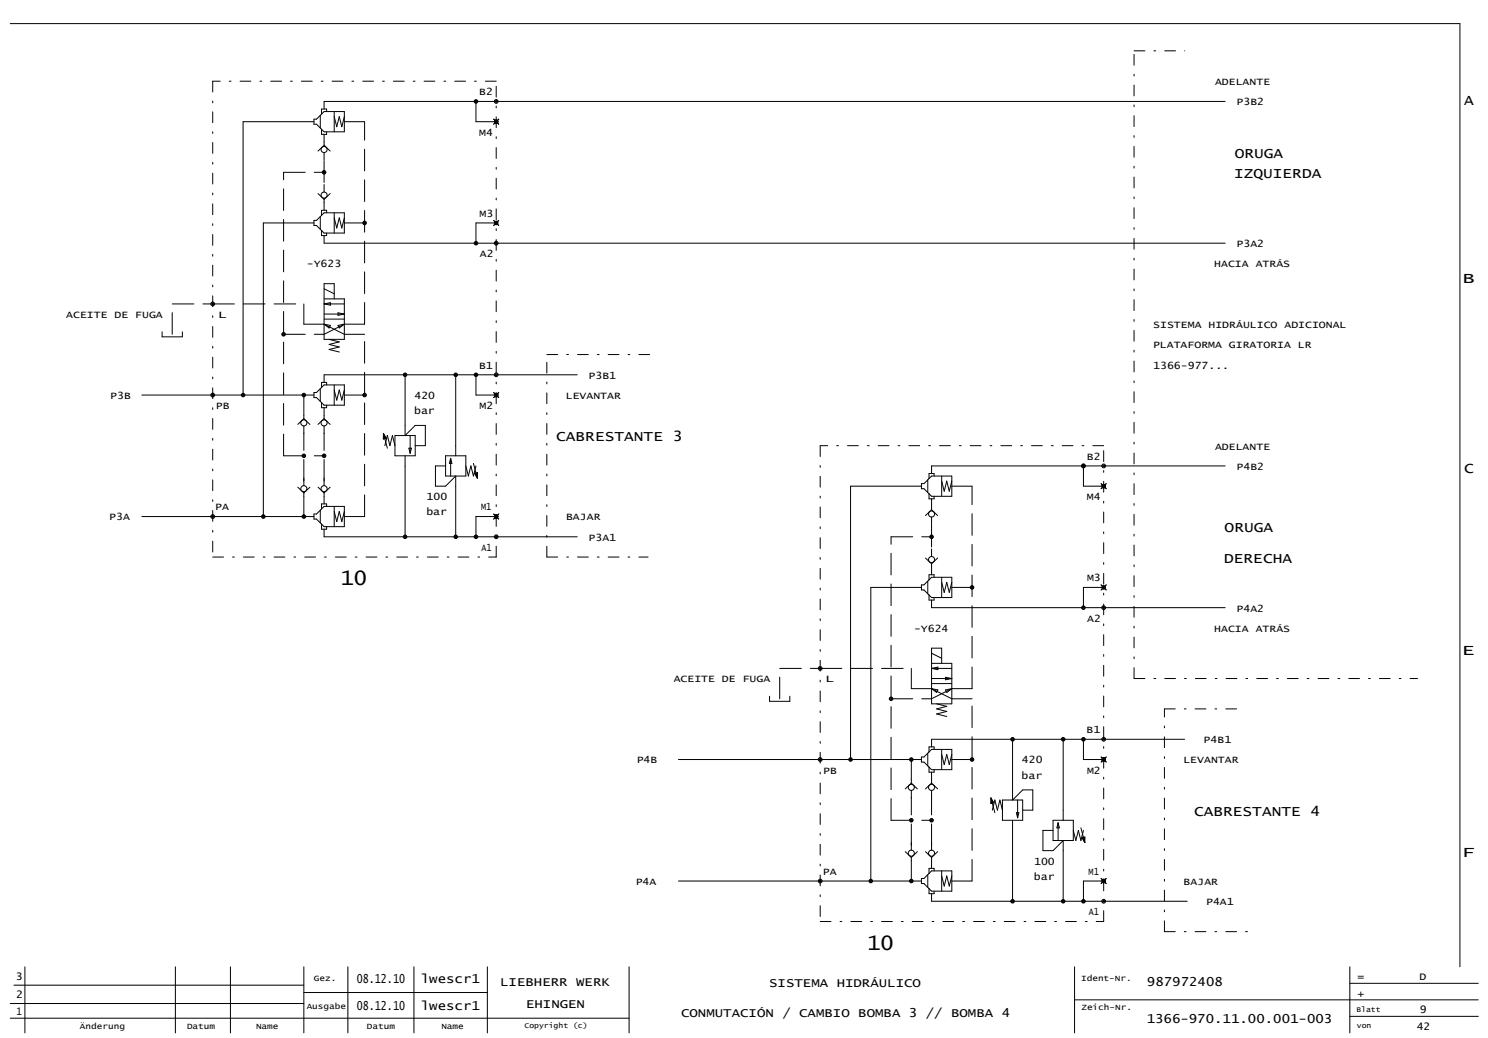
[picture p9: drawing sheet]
<svg xmlns="http://www.w3.org/2000/svg" width="582mm" height="406mm" viewBox="0 0 582 406" stroke-linecap="round" stroke-linejoin="round" font-family="sans-serif">
<g fill="none" stroke="#000" stroke-width=".39">
<path d="M4 9.2h567v369M479.2 39.7h-352.4v2.9M122.8 46.6h1l3-3h7.9v8h-7.9l-3-3h-1zM122.8 47.6h-27.7v106.9M125.3 45.1v5M125.8 50.6v1.9h2v-.9M126.8 52.5v4.3M126.8 59.7v2.9M126.8 56.8l2.3 2.3M126.8 56.8l-2.4 2.3M127.8 43.6v-1h-2v2M130.7 43.6v8"/>
<path d="M130.7 45.6l1 4 1-4 1 4 1-4M193.1 46.6l2 2M195.1 46.6l-2 2M124.4 75.7l2.4 2.3M126.8 72.2v2.9M126.8 78v4.2M129.1 75.7l-2.3 2.3M122.8 86.2h1l3-3h7.9v8h-7.9l-3-3h-1zM122.8 87.2h-19.8v114.8M125.3 84.7v5M125.8 90.2v1.9h2v-.9M126.8 92.1v3h352.4"/>
<path d="M127.8 83.2v-1h-2v2M130.7 83.2v8M130.7 85.2l1 4 1-4 1 4 1-4M193.1 86.2l2 2M195.1 86.2l-2 2M126.8 116.9h7.9v15.8h-7.9v-21.7h3.9v5.9M126.8 118.9h7.9M126.8 118.9l2.4-.5v1zM126.8 112.9l3.9 2M63.4 129.8v1.9h7.9v-1.9M126.8 124.8h7.9M126.8 122.8h7.9"/>
<path d="M126.8 126.8l7.9 4M126.8 126.8l2.4 .5-.5 1zM128.7 132.7l4 1-4 1 4 1-4 1 4 1M132.2 122.3l2.5 .5-2.5 .5zM132.2 127.3l2.5-.5-2 1.5zM134.7 126.8l-7.9 4M55.5 154.5h67.3M122.8 153.5h1l3-2.9h7.9v7.9h-7.9l-3-3h-1zM125.3 152v5M125.8 157.5v2h2v-1M126.8 159.5v4.2M127.8 150.6v-1h-2v1.9"/>
<path d="M130.7 150.6v7.9M130.7 152.5l1 4 1-4 1 4 1-4M158.4 146.6v23.8M178.2 146.6v31.7M193.1 153.5l2 2M195.1 153.5l-2 2M225.8 146.6h-99v3M118.8 162.4v1.3M118.8 166.6v3M118.8 163.7l2.4 2.3M118.8 163.7l-2.3 2.3M126.8 166.6v3"/>
<path d="M126.8 163.7l2.3 2.3M126.8 163.7l-2.4 2.3M150 169.6l1.1 1.8-1.2 .3zM150 169.6l1.5 5.7M150 169.6l.8 1.8-.7 .2v-1.4l.4 1.1-.3 .1 .1-.7M150.5 174.3l1-3.9 1 3.9 1-3.9 1 3.9M154.5 170.4h7.9v7.9h-7.9zM158.4 178.3v31.7M159.9 175.3h1l-.5 2zM160.4 170.4v6.9M174.3 178.3h7.9v7.9h-7.9zM176.3 179.3v6.9"/>
<path d="M176.3 179.3l.5 1.9h-1zM116.5 190.6l2.3 2.2M118.8 187v3M118.8 192.8v1.3M121.2 190.6l-2.4 2.2M124.4 190.6l2.4 2.2M125.3 199.6v4.9M126.8 187v3M126.8 192.8v4.3M127.8 198.1v-1h-2v2M129.1 190.6l-2.3 2.2M130.7 198.1v7.9"/>
<path d="M178.2 186.2v23.8M182.2 182.2l1 4 1-4 1 4 1-4M185.2 181.2l1.5 5.8M185.6 185.1l1.1-.3v2.2zM186.4 185.8l.1-.6-.4 .1 .4 1.1 .1-1.4-.7 .2 .8 1.8M360.4 189.2h1l3-3h7.9v7.9h-7.9l-3-3h-1zM360.4 190.2h-27.7v106.9M362.9 187.7v4.9M363.4 193.1v2h2v-1M364.4 195.1v4.3M364.4 199.4l2.3 2.2M364.4 199.4l-2.4 2.2"/>
<path d="M365.4 186.2v-1h-2v2M368.3 186.2v7.9M368.3 188.2l1 3.9 1-3.9 1 3.9 1-3.9M430.7 189.2l2 1.9M432.7 189.2l-2 1.9M479.2 182.2h-114.8v3M55.5 202h67.3M122.8 201.1h1l3-3h7.9v7.9h-7.9l-3-3h-1zM125.8 205v2h2v-1M126.8 207v3h99M130.7 200.1l1 3.9 1-3.9 1 3.9 1-3.9M193.1 201.1l2 1.9"/>
<path d="M195.1 201.1l-2 1.9M362 218.3l2.4 2.2M364.4 202.2v3M364.4 214.7v3M366.7 218.3l-2.3 2.2M360.4 228.8h1l3-3h7.9v7.9h-7.9l-3-3h-1zM360.4 229.8h-19.8v114.8M362.9 227.3v4.9M363.4 232.7v2h2v-1M364.4 220.5v4.3M364.4 234.7v3h114.8M365.4 225.8v-1h-2v2"/>
<path d="M368.3 225.8v7.9M368.3 227.8l1 3.9 1-3.9 1 3.9 1-3.9M430.7 228.8l2 1.9M432.7 228.8l-2 1.9M364.4 259.5h7.9v15.8h-7.9v-21.8h3.9v6M364.4 255.5l3.9 2M301 272.3v2h7.9v-2M364.4 267.4h7.9M364.4 265.4h7.9M364.4 261.4h7.9M364.4 261.4l2.4-.5v1zM364.4 269.4l7.9 3.9"/>
<path d="M364.4 269.4l2.4 .5-.5 .9zM366.3 275.3l4 1-4 1 4 1-4 1 4 .9M369.8 264.9l2.5 .5-2.5 .5zM369.8 269.9l2.5-.5-2 1.4zM372.3 269.4l-7.9 3.9M265.4 297.1h95M360.4 296.1h1l3-3h7.9v7.9h-7.9l-3-2.9h-1zM362.9 294.6v5M365.4 293.1v-1h-2v2M368.3 293.1v7.9M368.3 295.1l1 4 1-4 1 4 1-4M396 289.2v23.7"/>
<path d="M415.8 289.2v31.6M430.7 296.1l2 2M432.7 296.1l-2 2M463.4 289.2h-99v2.9M356.4 305v1.3M356.4 309.2v2.9M356.4 306.3l2.4 2.3M356.4 306.3l-2.3 2.3M363.4 300v2h2v-1M364.4 302v4.3M364.4 309.2v2.9M364.4 306.3l2.3 2.3"/>
<path d="M364.4 306.3l-2.4 2.3M387.6 312.1l1.1 1.9-1.2 .3zM387.6 312.1l1.5 5.8M387.6 312.1l.8 1.8-.7 .2v-1.3l.4 1-.3 .1 .1-.6M388.1 316.9l1-4 1 4 1-4 1 4M392.1 312.9h7.9v7.9h-7.9zM397.5 317.9h1l-.5 1.9zM398 312.9v6.9M354.1 333.1l2.3 2.3M356.4 329.6v2.9M356.4 335.4v1.3M358.8 333.1l-2.4 2.3"/>
<path d="M362 333.1l2.4 2.3M364.4 329.6v2.9M364.4 335.4v4.2M366.7 333.1l-2.3 2.3M396 320.8v31.7M411.9 320.8h7.9v8h-7.9zM413.9 321.8v7M413.9 321.8l.5 2h-1zM415.8 328.8v23.7M419.8 324.8l1 4 1-4 1 4 1-4M422.8 323.8l1.5 5.8M423.2 327.7l1.1-.3v2.2z"/>
<path d="M424 328.4l.1-.6-.4 .1 .4 1 .1-1.4-.7 .3 .8 1.8M265.4 344.6h95M360.4 343.6h1l3-3h7.9v8h-7.9l-3-3h-1zM362.9 342.1v5M363.4 347.6v1.9h2v-.9M364.4 349.5v3h99.9M365.4 340.6v-1h-2v2M368.3 340.6v8M368.3 342.6l1 4 1-4 1 4 1-4M430.7 343.6l2 2M432.7 343.6l-2 2M9.7 378.2v25.8"/>
<path d="M68.6 378.2v25.8M90.1 378.2v25.8M118.8 378.2v25.8M136.1 378.2v25.8M161.9 378.2v25.8M190.6 378.2v25.8M246.1 378.2v25.8M420.3 378.2v25.8M528 378.2v25.8M4 398.3h242.1M4 392.5h114.8M5.4 385.3h113.4"/>
<path d="M118.8 388.2h71.8M420.3 391.1h157.9M528 397.5h50.2M528 384.6h50.2"/>
<circle cx="186.2" cy="39.7" r=".69"/>
<circle cx="186.2" cy="39.7" r=".5"/>
<circle cx="186.2" cy="39.7" r=".2"/>
<circle cx="194.1" cy="39.7" r=".37"/>
<circle cx="194.1" cy="39.7" r=".74"/>
<circle cx="126.8" cy="58.5" r="1.19"/>
<circle cx="194.1" cy="47.6" r=".69"/>
<circle cx="194.1" cy="47.6" r=".5"/>
<circle cx="194.1" cy="47.6" r=".2"/>
<circle cx="126.8" cy="76.3" r="1.19"/>
<circle cx="126.8" cy="67.4" r=".5"/>
<circle cx="126.8" cy="67.4" r=".69"/>
<circle cx="126.8" cy="67.4" r=".2"/>
<circle cx="142.6" cy="87.2" r=".5"/>
<circle cx="142.6" cy="87.2" r=".69"/>
<circle cx="142.6" cy="87.2" r=".2"/>
<circle cx="186.2" cy="95.1" r=".69"/>
<circle cx="186.2" cy="95.1" r=".5"/>
<circle cx="186.2" cy="95.1" r=".2"/>
<circle cx="194.1" cy="87.2" r=".69"/>
<circle cx="194.1" cy="95.1" r=".74"/>
<circle cx="194.1" cy="87.2" r=".5"/>
<circle cx="194.1" cy="95.1" r=".37"/>
<circle cx="194.1" cy="87.2" r=".2"/>
<circle cx="83.2" cy="118.9" r=".74"/>
<circle cx="83.2" cy="118.9" r=".37"/>
<circle cx="110.9" cy="130.8" r=".5"/>
<circle cx="110.9" cy="130.8" r=".69"/>
<circle cx="110.9" cy="130.8" r=".2"/>
<circle cx="83.2" cy="154.5" r=".74"/>
<circle cx="83.2" cy="154.5" r=".37"/>
<circle cx="95.1" cy="154.5" r=".69"/>
<circle cx="95.1" cy="154.5" r=".5"/>
<circle cx="95.1" cy="154.5" r=".2"/>
<circle cx="118.8" cy="154.5" r=".5"/>
<circle cx="118.8" cy="154.5" r=".69"/>
<circle cx="118.8" cy="154.5" r=".2"/>
<circle cx="142.6" cy="154.5" r=".5"/>
<circle cx="142.6" cy="154.5" r=".69"/>
<circle cx="142.6" cy="154.5" r=".2"/>
<circle cx="158.4" cy="146.6" r=".5"/>
<circle cx="158.4" cy="146.6" r=".69"/>
<circle cx="158.4" cy="146.6" r=".2"/>
<circle cx="178.2" cy="146.6" r=".5"/>
<circle cx="178.2" cy="146.6" r=".69"/>
<circle cx="178.2" cy="146.6" r=".2"/>
<circle cx="186.2" cy="146.6" r=".69"/>
<circle cx="186.2" cy="146.6" r=".5"/>
<circle cx="186.2" cy="146.6" r=".2"/>
<circle cx="194.1" cy="154.5" r=".69"/>
<circle cx="194.1" cy="154.5" r=".5"/>
<circle cx="194.1" cy="146.6" r=".37"/>
<circle cx="194.1" cy="146.6" r=".74"/>
<circle cx="194.1" cy="154.5" r=".2"/>
<circle cx="118.8" cy="165.4" r="1.19"/>
<circle cx="118.8" cy="178.3" r=".5"/>
<circle cx="118.8" cy="178.3" r=".69"/>
<circle cx="118.8" cy="178.3" r=".2"/>
<circle cx="126.8" cy="165.4" r="1.19"/>
<circle cx="126.8" cy="178.3" r=".5"/>
<circle cx="126.8" cy="178.3" r=".69"/>
<circle cx="126.8" cy="178.3" r=".2"/>
<circle cx="118.8" cy="191.1" r="1.19"/>
<circle cx="126.8" cy="191.1" r="1.19"/>
<circle cx="423.8" cy="182.2" r=".5"/>
<circle cx="423.8" cy="182.2" r=".74"/>
<circle cx="423.8" cy="182.2" r=".37"/>
<circle cx="423.8" cy="182.2" r=".69"/>
<circle cx="423.8" cy="182.2" r=".2"/>
<circle cx="431.7" cy="190.2" r=".5"/>
<circle cx="431.7" cy="182.2" r=".37"/>
<circle cx="431.7" cy="190.2" r=".69"/>
<circle cx="431.7" cy="182.2" r=".74"/>
<circle cx="431.7" cy="190.2" r=".2"/>
<circle cx="83.2" cy="202" r=".74"/>
<circle cx="83.2" cy="202" r=".37"/>
<circle cx="103" cy="202" r=".69"/>
<circle cx="103" cy="202" r=".5"/>
<circle cx="103" cy="202" r=".2"/>
<circle cx="118.8" cy="202" r=".5"/>
<circle cx="118.8" cy="202" r=".69"/>
<circle cx="118.8" cy="202" r=".2"/>
<circle cx="158.4" cy="210" r=".5"/>
<circle cx="158.4" cy="210" r=".69"/>
<circle cx="158.4" cy="210" r=".2"/>
<circle cx="178.2" cy="210" r=".5"/>
<circle cx="178.2" cy="210" r=".69"/>
<circle cx="178.2" cy="210" r=".2"/>
<circle cx="186.2" cy="210" r=".69"/>
<circle cx="186.2" cy="210" r=".5"/>
<circle cx="186.2" cy="210" r=".2"/>
<circle cx="194.1" cy="202" r=".69"/>
<circle cx="194.1" cy="210" r=".74"/>
<circle cx="194.1" cy="202" r=".5"/>
<circle cx="194.1" cy="210" r=".37"/>
<circle cx="194.1" cy="202" r=".2"/>
<circle cx="364.4" cy="218.9" r="1.19"/>
<circle cx="364.4" cy="201" r="1.19"/>
<circle cx="364.4" cy="210" r=".5"/>
<circle cx="364.4" cy="210" r=".69"/>
<circle cx="364.4" cy="210" r=".2"/>
<circle cx="380.2" cy="229.8" r=".5"/>
<circle cx="380.2" cy="229.8" r=".69"/>
<circle cx="380.2" cy="229.8" r=".2"/>
<circle cx="423.8" cy="237.7" r=".5"/>
<circle cx="423.8" cy="237.7" r=".69"/>
<circle cx="423.8" cy="237.7" r=".2"/>
<circle cx="431.7" cy="229.8" r=".5"/>
<circle cx="431.7" cy="229.8" r=".69"/>
<circle cx="431.7" cy="237.7" r=".37"/>
<circle cx="431.7" cy="237.7" r=".74"/>
<circle cx="431.7" cy="229.8" r=".2"/>
<circle cx="320.8" cy="261.4" r=".37"/>
<circle cx="320.8" cy="261.4" r=".74"/>
<circle cx="348.5" cy="273.3" r=".69"/>
<circle cx="348.5" cy="273.3" r=".5"/>
<circle cx="348.5" cy="273.3" r=".2"/>
<circle cx="320.8" cy="297.1" r=".37"/>
<circle cx="320.8" cy="297.1" r=".74"/>
<circle cx="332.7" cy="297.1" r=".69"/>
<circle cx="332.7" cy="297.1" r=".5"/>
<circle cx="332.7" cy="297.1" r=".2"/>
<circle cx="356.4" cy="297.1" r=".69"/>
<circle cx="356.4" cy="297.1" r=".5"/>
<circle cx="356.4" cy="297.1" r=".2"/>
<circle cx="380.2" cy="297.1" r=".5"/>
<circle cx="380.2" cy="297.1" r=".69"/>
<circle cx="380.2" cy="297.1" r=".2"/>
<circle cx="396" cy="289.2" r=".5"/>
<circle cx="396" cy="289.2" r=".69"/>
<circle cx="396" cy="289.2" r=".2"/>
<circle cx="415.8" cy="289.2" r=".69"/>
<circle cx="415.8" cy="289.2" r=".5"/>
<circle cx="415.8" cy="289.2" r=".2"/>
<circle cx="423.8" cy="289.2" r=".5"/>
<circle cx="423.8" cy="289.2" r=".69"/>
<circle cx="423.8" cy="289.2" r=".2"/>
<circle cx="431.7" cy="289.2" r=".37"/>
<circle cx="431.7" cy="297.1" r=".5"/>
<circle cx="431.7" cy="297.1" r=".69"/>
<circle cx="431.7" cy="289.2" r=".74"/>
<circle cx="431.7" cy="297.1" r=".2"/>
<circle cx="356.4" cy="308" r="1.19"/>
<circle cx="364.4" cy="308" r="1.19"/>
<circle cx="356.4" cy="333.7" r="1.19"/>
<circle cx="356.4" cy="320.8" r=".69"/>
<circle cx="356.4" cy="320.8" r=".5"/>
<circle cx="356.4" cy="320.8" r=".2"/>
<circle cx="364.4" cy="333.7" r="1.19"/>
<circle cx="364.4" cy="320.8" r=".5"/>
<circle cx="364.4" cy="320.8" r=".69"/>
<circle cx="364.4" cy="320.8" r=".2"/>
<circle cx="320.8" cy="344.6" r=".74"/>
<circle cx="320.8" cy="344.6" r=".37"/>
<circle cx="340.6" cy="344.6" r=".69"/>
<circle cx="340.6" cy="344.6" r=".5"/>
<circle cx="340.6" cy="344.6" r=".2"/>
<circle cx="356.4" cy="344.6" r=".69"/>
<circle cx="356.4" cy="344.6" r=".5"/>
<circle cx="356.4" cy="344.6" r=".2"/>
<circle cx="396" cy="352.5" r=".5"/>
<circle cx="396" cy="352.5" r=".69"/>
<circle cx="396" cy="352.5" r=".2"/>
<circle cx="415.8" cy="352.5" r=".69"/>
<circle cx="415.8" cy="352.5" r=".5"/>
<circle cx="415.8" cy="352.5" r=".2"/>
<circle cx="423.8" cy="352.5" r=".5"/>
<circle cx="423.8" cy="352.5" r=".69"/>
<circle cx="423.8" cy="352.5" r=".2"/>
<circle cx="431.7" cy="344.6" r=".5"/>
<circle cx="431.7" cy="344.6" r=".69"/>
<circle cx="431.7" cy="352.5" r=".37"/>
<circle cx="431.7" cy="352.5" r=".74"/>
<circle cx="431.7" cy="344.6" r=".2"/>
</g>
<g fill="none" stroke="#000" stroke-width=".39" stroke-dasharray="4.2 3.5 .7 3.5">
<path d="M443.6 19.9h19.8M83.2 31.8v186.1M194.1 31.8h-110.9M213.9 138.7h43.5M320.8 174.3v186.1M431.7 174.3h-110.9M83.2 217.9h110.9M194.1 217.9v-186.1M213.9 217.9v-79.2M213.9 217.9h39.6M443.6 265.4v-245.5M443.6 265.4h110.8"/>
<path d="M455.4 277.3h31.7M320.8 360.4h110.9M431.7 360.4v-186.1M455.4 364.4v-87.1M455.4 364.4h35.7"/>
</g>
<g fill="none" stroke="#000" stroke-width=".39" stroke-dasharray="8.5 3.5">
<path d="M134.7 47.6h7.9M186.2 47.6v-7.9M186.2 47.6h7.9M110.9 67.4h15.9M126.8 71.4v-9M134.7 87.2h7.9M186.2 95.1v-7.9M186.2 87.2h7.9M67.4 118.9h15.8M83.2 118.9h35.6M67.4 130.8v-11.9M110.9 130.8h15.9"/>
<path d="M118.8 126.8v-7.9M118.8 126.8h8M134.7 130.8h7.9M134.7 126.8h7.9M142.6 126.8v-79.2M134.7 154.5h7.9M186.2 154.5v-7.9M186.2 154.5h7.9M110.9 178.3v-110.9M110.9 178.3h15.9M118.8 162.4v-7.9M162.4 166.4l-4 4"/>
<path d="M162.4 174.3h4M166.4 174.3v-7.9M166.4 166.4h-4M118.8 188.2v-18.8M126.8 188.2v-18.8M170.3 182.2v8M170.3 190.2h4M174.3 190.2l3.9-4M174.3 182.2h-4M372.3 190.2h7.9M423.8 190.2v-8M423.8 190.2h7.9"/>
<path d="M118.8 202v-7.9M134.7 202h7.9M142.6 202v-71.2M186.2 210v-8M186.2 202h7.9M348.5 210h15.9M364.4 213.9v-8.9M372.3 229.8h7.9M423.8 237.7v-7.9M423.8 229.8h7.9M305 273.3v-11.9M305 261.4h15.8"/>
<path d="M320.8 261.4h35.6M348.5 273.3h15.9M356.4 269.4v-8M356.4 269.4h8M372.3 273.3h7.9M372.3 269.4h7.9M380.2 269.4v-79.2M372.3 297.1h7.9M423.8 297.1v-7.9M423.8 297.1h7.9M356.4 305v-7.9M400 309l-4 3.9"/>
<path d="M400 316.9h4M404 316.9v-7.9M404 309h-4M348.5 320.8v-110.8M348.5 320.8h15.9M356.4 330.7v-18.8M364.4 330.7v-18.8M407.9 324.8v7.9M407.9 332.7h4M411.9 332.7l3.9-3.9M411.9 324.8h-4M356.4 344.6v-7.9"/>
<path d="M372.3 344.6h7.9M380.2 344.6v-71.3M423.8 352.5v-7.9M423.8 344.6h7.9"/>
</g>
<g font-size="7.8">
<text x="133.2" y="228.9">10</text>
<text x="339.2" y="371.4">10</text>
</g>
<g font-size="5.7">
<text x="572.7" y="40.9">A</text>
<text x="572" y="110.5">B</text>
<text x="572.7" y="185.2">C</text>
<text x="571.9" y="256.2">E</text>
<text x="571.8" y="335.2">F</text>
</g>
<g font-size="5.6">
<text x="483" y="61.7">ORUGA</text>
<text x="482.7" y="69.6">IZQUIERDA</text>
<text x="217.5" y="172.6">CABRESTANTE 3</text>
<text x="479" y="208.2">ORUGA</text>
<text x="478.8" y="220.1">DERECHA</text>
<text x="467" y="319.1">CABRESTANTE 4</text>
</g>
<g font-size="4.9">
<text x="139.5" y="384.4">08.12.10</text>
<text x="164.6" y="384.4">lwescr1</text>
<text x="195.6" y="385.8">LIEBHERR WERK</text>
<text x="300.8" y="386.1">SISTEMA HIDRÁULICO</text>
<text x="448.6" y="385.8">987972408</text>
<text x="139.5" y="395.1">08.12.10</text>
<text x="164.6" y="395.1">lwescr1</text>
<text x="205.7" y="394.4">EHINGEN</text>
<text x="266.4" y="397.6">CONMUTACIÓN / CAMBIO BOMBA 3 // BOMBA 4</text>
<text x="448.5" y="400.2">1366-970.11.00.001-003</text>
</g>
<g font-size="4.1">
<text x="6.2" y="383.3">3</text>
<text x="530.9" y="383.3">=</text>
<text x="555.3" y="383.3">D</text>
<text x="530.9" y="389.8">+</text>
<text x="6.3" y="390.5">2</text>
<text x="6.4" y="397">1</text>
<text x="555.3" y="396.3">9</text>
<text x="554.1" y="402.7">42</text>
</g>
<g font-size="3.9">
<text x="475.2" y="33.3">ADELANTE</text>
<text x="187.5" y="37.3">B2</text>
<text x="483.7" y="41.2">P3B2</text>
<text x="187.5" y="53.1">M4</text>
<text x="187.6" y="84.8">M3</text>
<text x="187.7" y="100.6">A2</text>
<text x="483.7" y="96.7">P3A2</text>
<text x="120" y="104.6">-Y623</text>
<text x="474.9" y="104.6">HACIA ATRÁS</text>
<text x="25.9" y="124.4">ACEITE DE FUGA</text>
<text x="85.3" y="124.4">L</text>
<text x="451.1" y="128.3">SISTEMA HIDRÁULICO ADICIONAL</text>
<text x="451" y="136.3">PLATAFORMA GIRATORIA LR</text>
<text x="187.4" y="144.2">B1</text>
<text x="230.2" y="148.1">P3B1</text>
<text x="451.1" y="144.2">1366-977...</text>
<text x="43.1" y="156.1">P3B</text>
<text x="84.4" y="160">PB</text>
<text x="162" y="161.9">bar</text>
<text x="162.1" y="156.1">420</text>
<text x="187.6" y="160">M2</text>
<text x="221.3" y="156.1">LEVANTAR</text>
<text x="425.1" y="179.8">B2</text>
<text x="475.2" y="175.9">ADELANTE</text>
<text x="483.7" y="183.8">P4B2</text>
<text x="166.9" y="195.7">100</text>
<text x="425.1" y="195.7">M4</text>
<text x="42.7" y="203.6">P3A</text>
<text x="84.2" y="199.6">PA</text>
<text x="166.8" y="201.5">bar</text>
<text x="188.2" y="199.6">M1</text>
<text x="221.4" y="203.6">BAJAR</text>
<text x="188.3" y="215.5">A1</text>
<text x="230.2" y="211.5">P3A1</text>
<text x="425.2" y="227.3">M3</text>
<text x="483.7" y="239.2">P4A2</text>
<text x="425.3" y="243.2">A2</text>
<text x="357.5" y="247.1">-Y624</text>
<text x="474.9" y="247.1">HACIA ATRÁS</text>
<text x="263.5" y="266.9">ACEITE DE FUGA</text>
<text x="322.9" y="266.9">L</text>
<text x="425" y="286.7">B1</text>
<text x="470.8" y="290.7">P4B1</text>
<text x="249" y="298.6">P4B</text>
<text x="399.7" y="298.6">420</text>
<text x="462.9" y="298.6">LEVANTAR</text>
<text x="322" y="302.6">PB</text>
<text x="399.6" y="304.5">bar</text>
<text x="425.2" y="302.6">M2</text>
<text x="404.5" y="338.2">100</text>
<text x="248.6" y="346.1">P4A</text>
<text x="321.8" y="342.2">PA</text>
<text x="404.4" y="344.1">bar</text>
<text x="425.8" y="342.2">M1</text>
<text x="463" y="346.1">BAJAR</text>
<text x="425.9" y="358">A1</text>
<text x="471.8" y="354.1">P4A1</text>
</g>
<g font-size="3.2">
<text x="122.7" y="383.7">Gez.</text>
<text x="422.9" y="383.7">Ident-Nr.</text>
<text x="120" y="394.5">Ausgabe</text>
<text x="423" y="395.2">Zeich-Nr.</text>
<text x="31.3" y="402.4">Änderung</text>
<text x="73.1" y="402.4">Datum</text>
<text x="100.1" y="402.4">Name</text>
<text x="143.5" y="402.4">Datum</text>
<text x="172.6" y="402.4">Name</text>
</g>
<g font-size="2.9">
<text x="530.5" y="395.8">Blatt</text>
<text x="205.1" y="402.3">Copyright (c)</text>
<text x="530.7" y="402.3">von</text>
</g>
</svg>
